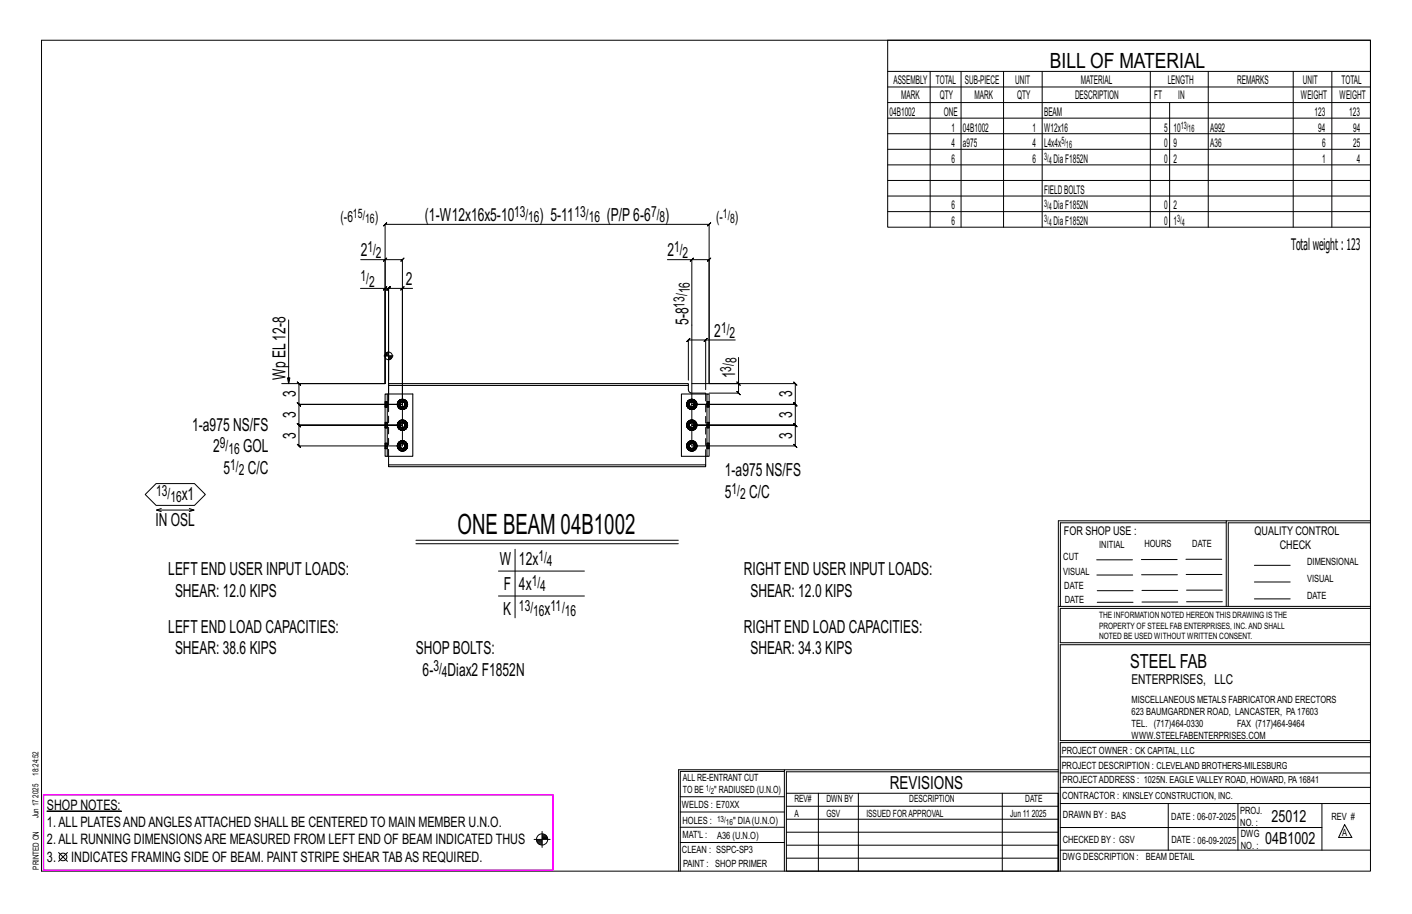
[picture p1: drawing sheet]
<svg xmlns="http://www.w3.org/2000/svg" width="432mm" height="279mm" viewBox="0 0 432 279" stroke-linecap="round" stroke-linejoin="round" font-family="sans-serif">
<path d="M14.4 247.9h22.7v.2h-22.7z" fill="#000" stroke="#000" stroke-width=".31"/>
<g fill="none" stroke="#000" stroke-width=".31">
<path d="M12.7 12.3h406.4v254h-406.4zM271.5 12.3h147.6v57.2h-147.6zM271.5 21.8h147.6M271.5 26.6h147.6M271.5 31.4h147.6M271.5 36.1h147.6M284.5 21.8v47.7M293.9 21.8v47.7M306.9 21.8v47.7M318.7 21.8v47.7M351.8 21.8v47.7M357.7 31.4v38.1"/>
<path d="M369.5 21.8v47.7M395.5 21.8v47.7M407.3 21.8v47.7M271.5 40.9h147.6M271.5 45.6h147.6M271.5 50.4h147.6M271.5 55.2h147.6M271.5 59.9h147.6M110.3 79.4h7.5v37.9M117.8 79.4l-.5 .5 1-1zM117.8 79.4h5.3l-.5 .5 1-1-.5 .5v56.9h-31.7l.5 .5-1-1 .5 .5v-6.3l.5 .5-1-1 .5 .5h31.7h-31.7l.5 .5-1-1 .5 .5v-6.4l.5 .5-1-1 .5 .5h31.7h-31.7l.5 .5-1-1 .5 .5v-6.3l.5 .5-1-1 .5 .5h26.4v-48.7l-.5 .5 1-1-.5 .5h99.1l-.5 .5 1-1-.5 .5v48.7M204.1 79.4h7.5v20"/>
<path d="M211.6 79.4h5.3l-.5 .5 1-1-.5 .5v37.9h26.3l-.5-.5 1 1-.5-.5v6.3l-.5-.5 1 1-.5-.5h-31.6h31.6l-.5-.5 1 1-.5-.5v6.4l-.5-.5 1 1-.5-.5h-31.6h31.6l-.5-.5 1 1-.5-.5v6.3l-.5-.5 1 1-.5-.5h-31.6M212.1 78.9l-1 1zM271.5 64.7h147.6M88.3 97.8v19.5l-.4-1.8h.7l-.3 1.8M110.2 88.2h7.6v29.1M117.8 88.2l-.5 .5 1-1zM117.8 88.2h8.4M123.1 88.2l-.5 .5 1-1zM123.1 88.2v35.4M211.6 99.4v36.9zM86.2 117.3h31.6M117.4 108.8h2.8"/>
<path d="M117.8 108.3v.5M118 108v.8M118.2 107.8v1M118.4 107.7v1.1M118.6 107.7v1.1M118.8 107.4v8.8v-28l-.5 .5 1-1-1 1 1-1-.5 .5v35.4M119 108.8v1.1M119.3 108.8v1.1M119.5 108.8v1M119.7 108.8v.8M119.9 108.8v.5M215.8 103.9h-5.3l.5-.5-1 1 .5-.5v12.3"/>
<path d="M216.3 103.4l-1 1zM224.9 103.9h-9.1v15.2M225.4 116.8l1 1zM225.9 109.3v8h-14.3M225.9 117.3v2.9l-.5-.5 1 1-.5-.5h-9M121.5 136.3h.5M121.5 130h.5M121.5 123.6h.5M121.7 135.7l.4 .2-.1 .4M121.7 129.4l.4 .2-.1 .4M121.7 123l.4 .2-.1 .4M122 137.4l.5 .3"/>
<path d="M122 131l.5 .4M122 124.7l.5 .3M122 136.3l.1 .4-.4 .2M122 130l.1 .4-.4 .1M122 123.6l.1 .4-.4 .2M122.1 135.9l.2-.3-.3-.4a1.52 1.52 0 0 0 0 2.2l.3-.4-.2-.3M122.1 129.6l.2-.4-.3-.3a1.52 1.52 0 0 0 0 2.1l.3-.3-.2-.3M122.1 123.2l.2-.3-.3-.4a1.52 1.52 0 0 0 0 2.2l.3-.4-.2-.3M122.3 137l.4 .3-.2 .4 .6 .1M122.3 130.7l.4 .2-.2 .5 .6 .1M122.3 124.3l.4 .3-.2 .4 .6 .1M122.5 134.9l-.5 .3"/>
<path d="M122.5 128.6l-.5 .3M122.5 122.2l-.5 .3M122.7 137.3h.4v.5l.5-.1M122.7 130.9l.4 .1v.5l.5-.1M122.7 124.6h.4v.5l.5-.1M123.1 134.8l-.6 .1 .2 .5-.4 .2M123.1 135.3l.4 .1 .1-.5 .5 .3-.3 .4M123.1 128.4l-.6 .2 .2 .4-.4 .2M123.1 128.9l.4 .1 .1-.4 .5 .3-.3 .3M123.1 122.1l-.6 .1 .2 .5-.4 .2M123.1 122.6l.4 .1 .1-.5 .5 .3-.3 .4M123.5 135.4l.3 .2 .3 .7h.5l-.1 .6"/>
<path d="M123.5 129l.3 .2 .3 .8h.5l-.1 .5M123.5 122.7l.3 .2 .3 .7h.5l-.1 .6M123.6 134.9l-.5-.1v.5l-.4 .1M123.6 128.6l-.5-.2v.5l-.4 .1M123.6 122.2l-.5-.1v.5l-.4 .1M123.8 137l.3 .4-.5 .3-.1-.4h-.4M123.8 130.7l.3 .3-.5 .4-.1-.5-.4 .1M123.8 124.3l.3 .4-.5 .3-.1-.4h-.4M124 136.7l.5 .2-.4 .5M124 130.4l.5 .1-.4 .5M124 124l.5 .2-.4 .5M124.1 136.3l-.3 .7-.3 .3"/>
<path d="M124.1 130l-.3 .7-.3 .2M124.1 123.6l-.3 .7-.3 .3M124.1 135.2l.4 .5-.5 .2M124.1 128.9l.4 .5-.5 .2M124.1 122.5l.4 .5-.5 .2M124.5 135.7l.1 .6M124.5 129.4l.1 .6M124.5 123l.1 .6M210 136.3h.5M210 130h.5M210 123.6h.5M210.2 123l.4 .2-.1 .4"/>
<path d="M210.2 129.4l.4 .2-.1 .4M210.2 135.7l.4 .2-.1 .4M210.5 124.7l.5 .3M210.5 131l.5 .4M210.5 137.4l.5 .3M210.5 123.6l.1 .4-.4 .2M210.5 130l.1 .4-.4 .1M210.5 136.3l.1 .4-.4 .2M210.6 123.2l.2-.3-.3-.4a1.52 1.52 0 0 0 0 2.2l.3-.4-.2-.3M210.6 129.6l.2-.4-.3-.3a1.52 1.52 0 0 0 0 2.1l.3-.3-.2-.3M210.6 135.9l.2-.3-.3-.4a1.52 1.52 0 0 0 0 2.2l.3-.4-.2-.3M210.8 124.3l.4 .3-.2 .4 .6 .1"/>
<path d="M210.8 130.7l.4 .2-.2 .5 .6 .1M210.8 137l.4 .3-.2 .4 .6 .1M211 122.2l-.5 .3M211 128.6l-.5 .3M211 134.9l-.5 .3M211.2 124.6h.4v.5l.5-.1M211.2 130.9l.4 .1v.5l.5-.1M211.2 137.3h.4v.5l.5-.1M211.6 122.1l-.6 .1 .2 .5-.4 .2M211.6 122.6l.4 .1 .1-.5 .5 .3-.3 .4M211.6 128.4l-.6 .2 .2 .4-.4 .2M211.6 128.9l.4 .1 .1-.4 .5 .3-.3 .3"/>
<path d="M211.6 134.8l-.6 .1 .2 .5-.4 .2M211.6 135.3l.4 .1 .1-.5 .5 .3-.3 .4M212 122.7l.3 .2 .3 .7h.5l-.1 .6M212 129l.3 .2 .3 .8h.5l-.1 .5M212 135.4l.3 .2 .3 .7h.5l-.1 .6M212.1 122.2l-.5-.1v.5l-.4 .1M212.1 128.6l-.5-.2v.5l-.4 .1M212.1 134.9l-.5-.1v.5l-.4 .1M212.3 124.3l.3 .4-.5 .3-.1-.4h-.4M212.3 130.7l.3 .3-.5 .4-.1-.5-.4 .1M212.3 137l.3 .4-.5 .3-.1-.4h-.4M212.5 124l.5 .2-.4 .5"/>
<path d="M212.5 130.4l.5 .1-.4 .5M212.5 136.7l.5 .2-.4 .5M212.6 123.6l-.3 .7-.3 .3M212.6 130l-.3 .7-.3 .2M212.6 136.3l-.3 .7-.3 .3M212.6 122.5l.4 .5-.5 .2M212.6 128.9l.4 .5-.5 .2M212.6 135.2l.4 .5-.5 .2M213 123l.1 .6M213 129.4l.1 .6M213 135.7l.1 .6M47.7 147.8h11.8l3.3 3.4-3.3 3.3h-11.8l-3.3-3.3z"/>
<path d="M47.9 155.9h11.4l-1.4 .5M49.3 155.4l-1.4 .5 1.4 .5M57.9 155.4l1.4 .5M375 159.8h-50.7v25.6M375 159.2h-51.3l-.1 107.1M419.1 159.2h-44.1v26.2M419.1 159.8h-43.5v25.6M127.2 165.2h80.2M127.2 166.2h80.2M152.4 174.6h26.3M157.5 167.9v21M335.4 171.1h10.9"/>
<path d="M335.4 175.8h11M349 171h11M349.1 175.7h11M362.7 171h10.9M362.7 175.6h11M383.6 172.8h11M383.6 177.9h11M152.4 182.2h26.3M323.7 185.4h95.4M335.5 184.1h11M335.5 180.6h11M349.2 184h11"/>
<path d="M349.2 180.5h11M362.9 180.4h10.9M362.9 184h10.9M383.6 183.1h11M419.1 186h-94.9v10.5h94.9M419.1 197.1h-94.9v29.3h94.9v.6h-94.9v39.3M239.9 235.8h-31.9v30.5M239.9 235.3h-32.4v31M323.6 235.3h-83.7v31M323.6 235.9h-83.1v6.6M324.2 236.3h94.9M324.2 231.4h94.9"/>
<path d="M163.3 256.6h4.9M164.1 256.9h1.7M164.2 257.2h1.6M164.3 257.5h1.5M164.5 257.7h1.3M164.8 258h1M165.8 254.2v4.9M165.8 255.5h1.3M165.8 255.2h.9M165.8 256h1.6M165.8 256.3h1.7M165.8 255.7h1.5"/>
<path d="M208 252.9h31.9M208 257.5h31.9M208 243.6h31.9M208 248.2h31.9M240.5 242.5h83.1v23.8h-83.1zM240.5 258.4h83.1M240.5 254.4h83.1M240.5 250.4h83.1M240.5 246.5h83.1M250.3 242.5v23.8M262.5 242.5v23.8M306.5 242.5v23.8"/>
<path d="M324.2 253h80.1M324.2 245.6h94.9M324.2 259.9h94.9M324.2 240.7h94.9M357.3 245.6v14.3M378.6 245.6v14.3M404.3 245.6v14.3M411.2 252.1l2.2 3.9h-4zM17.9 260.6l2.7 2.7M20.6 260.6l-2.7 2.7M240.5 262.3h83.1"/>
<circle cx="118.8" cy="108.8" r="1.16"/>
<circle cx="165.8" cy="256.6" r="1.71"/>
<circle cx="19.3" cy="262" r="1.17"/>
</g>
<path d="M13.3 243h155.8v23h-155.8z" fill="none" stroke="#f0f" stroke-width=".5"/>
<path d="M118.8 117.3h91.7v.5h-91.7zM118.8 117.8v2.6M210.5 117.8v1.3a1.06 1.06 0 0 0 1.1 1.1h4.2v.2M117.8 120.4h.6v19.1h-.6zM118.4 120.4h7.8v19.1h-7.8M118.8 139.5v2.6M215.8 139.5v2.6M216.2 120.4h.7v19.1h-.7zM216.2 120.4h-7.8v19.1h7.8M118.8 142.1h97v.6h-97z" fill="none" stroke="#000" stroke-width=".32"/>
<g fill="none" stroke="#000" stroke-width=".31" stroke-dasharray="2 1.4">
<path d="M117.8 137.1l.6 .1zM117.8 137.1v-.2M117.8 136.6v.3h.6v.2M117.8 136.3v-.3h.6v.3M117.8 136v-.3h.6v.3M117.8 135.7v-.2h.6v.2M117.8 135.5h.6M117.8 130.8h.6zM117.8 130.8v-.2M117.8 130.3v.3h.6v.2M117.8 130v-.4h.6v.4M117.8 129.6v-.2h.6v.2"/>
<path d="M117.8 129.4v-.2h.6v.2M117.8 129.2h.6M117.8 124.4l.6 .1zM117.8 124.4v-.2M117.8 123.9v.3h.6v.2M117.8 123.6v-.3h.6v.3M117.8 123.3v-.3h.6v.3M117.8 123v-.2h.6v.2M117.8 122.8h.6M118.4 136.6v-.3h-.6v.3h.6v.3M118.4 130.3v-.3h-.6v.3h.6v.3M118.4 123.9v-.3h-.6v.3h.6v.3"/>
<path d="M118.8 120.4v19.1M121.5 136.3l.1 .6zM121.5 130l.1 .6zM121.5 123.6l.1 .6zM121.5 136.3l.2 .6zM121.5 136.3l.8-1.3-.8 1.3 .8 1.3-.8-1.3h.5M121.5 130l.2 .5zM121.5 130l.8-1.4-.8 1.4 .8 1.3-.8-1.3h.5M121.5 123.6l.2 .6zM121.5 123.6l.8-1.3-.8 1.3 .8 1.3-.8-1.3h.5M121.6 135.7l-.1 .6zM121.6 136.9l.3 .5z"/>
<path d="M121.6 129.4l-.1 .6zM121.6 130.6l.3 .5zM121.6 123l-.1 .6zM121.6 124.2l.3 .5zM121.7 136.9l.4-.2-.1-.4M121.7 135.7l.4 .2-.1 .4M121.7 130.5l.4-.1-.1-.4M121.7 129.4l.4 .2-.1 .4M121.7 124.2l.4-.2-.1-.4M121.7 123l.4 .2-.1 .4M121.9 135.2l-.3 .5zM121.9 137.4l.5 .4z"/>
<path d="M121.9 135.2l.5-.4zM121.9 128.8l-.3 .6zM121.9 131.1l.5 .3zM121.9 128.8l.5-.3zM121.9 122.5l-.3 .5zM121.9 124.7l.5 .4zM121.9 122.5l.5-.4zM122 137.4l.5 .3zM122 137.4l.5 .3M122 135.2l.5-.3zM122 135.2l.5-.3M122 131l.5 .4z"/>
<path d="M122 131l.5 .4M122 128.9l.5-.3zM122 128.9l.5-.3M122 124.7l.5 .3zM122 124.7l.5 .3M122 122.5l.5-.3zM122 122.5l.5-.3M122.1 136.7l.6 .6M122.1 135.9l.6-.5M122.1 130.4l.6 .5M122.1 129.6l.6-.6M122.1 124l.6 .6"/>
<path d="M122.1 123.2l.6-.5M122.3 136.3l.1 .4zM122.3 130l.1 .4zM122.3 123.6l.1 .4zM122.3 137.6h1.5zM122.3 135h1.5zM122.3 131.3h1.5zM122.3 128.6h1.5zM122.3 124.9h1.5zM122.3 122.3h1.5zM122.3 135.6l-.3-.4-.5 1.1 .2-.6v1.2l.3 .5-.3-.5 .3 .5 .3-.4M122.3 129.2l-.3-.3-.5 1.1 .2-.6v1.1l.3 .5-.3-.5 .3 .5 .3-.3"/>
<path d="M122.3 122.9l-.3-.4-.5 1.1 .2-.6v1.2l.3 .5-.3-.5 .3 .5 .3-.4M122.4 135.9l-.1 .4zM122.4 136.7l.3 .3zM122.4 135.9l.3-.3zM122.4 129.6l-.1 .4zM122.4 130.4l.3 .3zM122.4 129.6l.3-.3zM122.4 123.2l-.1 .4zM122.4 124l.3 .3zM122.4 123.2l.3-.3zM122.4 137.8l.7 .1zM122.4 134.8l.7-.1z"/>
<path d="M122.4 131.4l.7 .2zM122.4 128.5l.7-.1zM122.4 125.1l.7 .1zM122.4 122.1l.7-.1zM122.7 137.3h.4v.5l-.6-.1 .6 .1-.6-.1zM122.7 137l.4 .1zM122.7 135.6l.4-.1zM122.7 130.9l.4 .1v.5l-.6-.1 .6 .1-.6-.1zM122.7 130.7l.4 .1zM122.7 129.3l.4-.1zM122.7 124.6h.4v.5l-.6-.1 .6 .1-.6-.1zM122.7 124.3l.4 .1z"/>
<path d="M122.7 122.9l.4-.1zM123.1 134.8l-.6 .1 .6-.1-.6 .1 .2 .5 .4-.1M123.1 137.9l.6-.1zM123.1 137.8l.5-.1zM123.1 137.8l.5-.1M123.1 137.3h.4l.1 .4M123.1 137.1l.4-.1zM123.1 135.5l.4 .1zM123.1 134.8l.5 .1-.5-.1 .5 .1-.1 .5-.4-.1zM123.1 134.7l.6 .1zM123.1 128.4l-.6 .2 .6-.2-.6 .2 .2 .4 .4-.1M123.1 131.6l.6-.2z"/>
<path d="M123.1 131.5l.5-.1zM123.1 131.5l.5-.1M123.1 131l.4-.1 .1 .5M123.1 130.8l.4-.1zM123.1 129.2l.4 .1zM123.1 128.4l.5 .2-.5-.2 .5 .2-.1 .4-.4-.1zM123.1 128.4l.6 .1zM123.1 122.1l-.6 .1 .6-.1-.6 .1 .2 .5 .4-.1M123.1 125.2l.6-.1zM123.1 125.1l.5-.1zM123.1 125.1l.5-.1M123.1 124.6h.4l.1 .4"/>
<path d="M123.1 124.4l.4-.1zM123.1 122.8l.4 .1zM123.1 122.1l.5 .1-.5-.1 .5 .1-.1 .5-.4-.1zM123.1 122l.6 .1zM123.5 137.3l.3-.3M123.5 137l.3-.3zM123.5 135.6l.3 .3zM123.5 135.4l.3 .2M123.5 130.9l.3-.2M123.5 130.7l.3-.3zM123.5 129.3l.3 .3zM123.5 129l.3 .2"/>
<path d="M123.5 124.6l.3-.3M123.5 124.3l.3-.3zM123.5 122.9l.3 .3zM123.5 122.7l.3 .2M123.6 137.7l.5-.3zM123.6 137.7l.5-.3M123.6 134.9l.5 .3zM123.6 134.9l.5 .3M123.6 131.4l.5-.4zM123.6 131.4l.5-.4M123.6 128.6l.5 .3zM123.6 128.6l.5 .3"/>
<path d="M123.6 125l.5-.3zM123.6 125l.5-.3M123.6 122.2l.5 .3zM123.6 122.2l.5 .3M123.7 137.8l.5-.4zM123.7 134.8l.5 .4zM123.7 131.4l.5-.3zM123.7 128.5l.5 .3zM123.7 125.1l.5-.4zM123.7 122.1l.5 .4zM123.8 135.9l.1 .4zM123.8 129.6l.1 .4z"/>
<path d="M123.8 123.2l.1 .4zM123.8 135l.8 1.3zM123.8 128.6l.8 1.4zM123.8 122.3l.8 1.3zM123.9 136.3l-.1 .4zM123.9 130l-.1 .4zM123.9 123.6l-.1 .4zM124 136.7l.5 .2-.4 .5M124 135.9l.5-.2-.4-.5M124 130.4l.5 .1-.4 .5M124 129.6l.5-.2-.4-.5M124 124l.5 .2-.4 .5"/>
<path d="M124 123.2l.5-.2-.4-.5M124.1 137.4l-.3-.4 .3-.7M124.1 135.2l-.3 .4 .3 .7h.5l-.1 .6M124.1 131l-.3-.3 .3-.7M124.1 128.9l-.3 .3 .3 .8h.5l-.1 .5M124.1 124.7l-.3-.4 .3-.7M124.1 122.5l-.3 .4 .3 .7h.5l-.1 .6M124.2 135.2l.3 .5zM124.2 128.8l.3 .6zM124.2 122.5l.3 .5zM124.5 135.7l.1 .6zM124.5 135.7l.1 .6"/>
<path d="M124.5 129.4l.1 .6zM124.5 129.4l.1 .6M124.5 123l.1 .6zM124.5 123l.1 .6M124.5 136.9l-.3 .5zM124.5 130.6l-.3 .5zM124.5 124.2l-.3 .5zM124.6 136.3l-.8 1.3zM124.6 130l-.8 1.3zM124.6 123.6l-.8 1.3zM124.6 136.3l-.1 .6zM124.6 130l-.1 .6z"/>
<path d="M124.6 123.6l-.1 .6zM210 123.6l.1 .6zM210 130l.1 .6zM210 136.3l.1 .6zM210 123.6l.2 .6zM210 123.6l.8-1.3-.8 1.3 .8 1.3-.8-1.3h.5M210 130l.2 .5zM210 130l.8-1.4-.8 1.4 .8 1.3-.8-1.3h.5M210 136.3l.2 .6zM210 136.3l.8-1.3-.8 1.3 .8 1.3-.8-1.3h.5M210.1 123l-.1 .6zM210.1 124.2l.3 .5z"/>
<path d="M210.1 129.4l-.1 .6zM210.1 130.6l.3 .5zM210.1 135.7l-.1 .6zM210.1 136.9l.3 .5zM210.2 124.2l.4-.2-.1-.4M210.2 123l.4 .2-.1 .4M210.2 130.5l.4-.1-.1-.4M210.2 129.4l.4 .2-.1 .4M210.2 136.9l.4-.2-.1-.4M210.2 135.7l.4 .2-.1 .4M210.4 122.5l-.3 .5zM210.4 124.7l.6 .4z"/>
<path d="M210.4 122.5l.6-.4zM210.4 128.8l-.3 .6zM210.4 131.1l.6 .3zM210.4 128.8l.6-.3zM210.4 135.2l-.3 .5zM210.4 137.4l.6 .4zM210.4 135.2l.6-.4zM210.5 124.7l.5 .3zM210.5 124.7l.5 .3M210.5 122.5l.5-.3zM210.5 122.5l.5-.3M210.5 131l.5 .4z"/>
<path d="M210.5 131l.5 .4M210.5 128.9l.5-.3zM210.5 128.9l.5-.3M210.5 137.4l.5 .3zM210.5 137.4l.5 .3M210.5 135.2l.5-.3zM210.5 135.2l.5-.3M210.6 124l.6 .6M210.6 123.2l.6-.5M210.6 130.4l.6 .5M210.6 129.6l.6-.6M210.6 136.7l.6 .6"/>
<path d="M210.6 135.9l.6-.5M210.8 123.6l.1 .4zM210.8 130l.1 .4zM210.8 136.3l.1 .4zM210.8 124.9h1.5zM210.8 122.3h1.5zM210.8 131.3h1.5zM210.8 128.6h1.5zM210.8 137.6h1.5zM210.8 135h1.5zM210.8 122.9l-.3-.4-.5 1.1 .2-.6v1.2l.3 .5-.3-.5 .3 .5 .3-.4M210.8 129.2l-.3-.3-.5 1.1 .2-.6v1.1l.3 .5-.3-.5 .3 .5 .3-.3"/>
<path d="M210.8 135.6l-.3-.4-.5 1.1 .2-.6v1.2l.3 .5-.3-.5 .3 .5 .3-.4M210.9 123.2l-.1 .4zM210.9 124l.3 .3zM210.9 123.2l.3-.3zM210.9 129.6l-.1 .4zM210.9 130.4l.3 .3zM210.9 129.6l.3-.3zM210.9 135.9l-.1 .4zM210.9 136.7l.3 .3zM210.9 135.9l.3-.3zM211 125.1l.6 .1zM211 122.1l.6-.1z"/>
<path d="M211 131.4l.6 .2zM211 128.5l.6-.1zM211 137.8l.6 .1zM211 134.8l.6-.1zM211.2 124.6h.4v.5l-.6-.1 .6 .1-.6-.1zM211.2 124.3l.4 .1zM211.2 122.9l.4-.1zM211.2 130.9l.4 .1v.5l-.6-.1 .6 .1-.6-.1zM211.2 130.7l.4 .1zM211.2 129.3l.4-.1zM211.2 137.3h.4v.5l-.6-.1 .6 .1-.6-.1zM211.2 137l.4 .1z"/>
<path d="M211.2 135.6l.4-.1zM211.6 122.1l-.6 .1 .6-.1-.6 .1 .2 .5 .4-.1M211.6 125.2l.6-.1zM211.6 125.1l.5-.1zM211.6 125.1l.5-.1M211.6 124.6h.4l.1 .4M211.6 124.4l.4-.1zM211.6 122.8l.4 .1zM211.6 122.1l.5 .1-.5-.1 .5 .1-.1 .5-.4-.1zM211.6 122l.6 .1zM211.6 128.4l-.6 .2 .6-.2-.6 .2 .2 .4 .4-.1M211.6 131.6l.6-.2z"/>
<path d="M211.6 131.5l.5-.1zM211.6 131.5l.5-.1M211.6 131l.4-.1 .1 .5M211.6 130.8l.4-.1zM211.6 129.2l.4 .1zM211.6 128.4l.5 .2-.5-.2 .5 .2-.1 .4-.4-.1zM211.6 128.4l.6 .1zM211.6 134.8l-.6 .1 .6-.1-.6 .1 .2 .5 .4-.1M211.6 137.9l.6-.1zM211.6 137.8l.5-.1zM211.6 137.8l.5-.1M211.6 137.3h.4l.1 .4"/>
<path d="M211.6 137.1l.4-.1zM211.6 135.5l.4 .1zM211.6 134.8l.5 .1-.5-.1 .5 .1-.1 .5-.4-.1zM211.6 134.7l.6 .1zM212 124.6l.3-.3M212 124.3l.3-.3zM212 122.9l.3 .3zM212 122.7l.3 .2M212 130.9l.3-.2M212 130.7l.3-.3zM212 129.3l.3 .3zM212 129l.3 .2"/>
<path d="M212 137.3l.3-.3M212 137l.3-.3zM212 135.6l.3 .3zM212 135.4l.3 .2M212.1 125l.5-.3zM212.1 125l.5-.3M212.1 122.2l.5 .3zM212.1 122.2l.5 .3M212.1 131.4l.5-.4zM212.1 131.4l.5-.4M212.1 128.6l.5 .3zM212.1 128.6l.5 .3"/>
<path d="M212.1 137.7l.5-.3zM212.1 137.7l.5-.3M212.1 134.9l.5 .3zM212.1 134.9l.5 .3M212.2 125.1l.5-.4zM212.2 122.1l.5 .4zM212.2 131.4l.5-.3zM212.2 128.5l.5 .3zM212.2 137.8l.5-.4zM212.2 134.8l.5 .4zM212.3 123.2l.1 .4zM212.3 129.6l.1 .4z"/>
<path d="M212.3 135.9l.1 .4zM212.3 122.3l.8 1.3zM212.3 128.6l.8 1.4zM212.3 135l.8 1.3zM212.4 123.6l-.1 .4zM212.4 130l-.1 .4zM212.4 136.3l-.1 .4zM212.5 124l.5 .2-.4 .5M212.5 123.2l.5-.2-.4-.5M212.5 130.4l.5 .1-.4 .5M212.5 129.6l.5-.2-.4-.5M212.5 136.7l.5 .2-.4 .5"/>
<path d="M212.5 135.9l.5-.2-.4-.5M212.6 124.7l-.3-.4 .3-.7M212.6 122.5l-.3 .4 .3 .7h.5l-.1 .6M212.6 131l-.3-.3 .3-.7M212.6 128.9l-.3 .3 .3 .8h.5l-.1 .5M212.6 137.4l-.3-.4 .3-.7M212.6 135.2l-.3 .4 .3 .7h.5l-.1 .6M212.7 122.5l.3 .5zM212.7 128.8l.3 .6zM212.7 135.2l.3 .5zM213 123l.1 .6zM213 123l.1 .6"/>
<path d="M213 129.4l.1 .6zM213 129.4l.1 .6M213 135.7l.1 .6zM213 135.7l.1 .6M213 124.2l-.3 .5zM213 123l.2 .6zM213 130.6l-.3 .5zM213 129.4l.2 .6zM213 136.9l-.3 .5zM213 135.7l.2 .6zM213.1 123.6l-.8 1.3zM213.1 130l-.8 1.3z"/>
<path d="M213.1 136.3l-.8 1.3zM213.2 123.6l-.2 .6zM213.2 130l-.2 .6zM213.2 136.3l-.2 .6zM215.8 139.5v-19.1M216.2 122.8h.7zM216.2 123.3v.3h.7v-.3h-.7v-.3M216.2 129.1l.7 .1zM216.2 129.6v.4h.7v-.4h-.7v-.2M216.2 135.5h.7zM216.2 136v.3h.7v-.3h-.7v-.3M216.9 122.8v.2"/>
<path d="M216.9 123.3v-.3h-.7v-.2M216.9 123.6v.3h-.7v-.3M216.9 123.9v.3h-.7v-.3M216.9 124.2v.2h-.7v-.2M216.9 124.4h-.7M216.9 129.2v.2M216.9 129.6v-.2h-.7v-.2M216.9 130v.3h-.7v-.3M216.9 130.3v.3h-.7v-.3M216.9 130.6v.2h-.7v-.2M216.9 130.8h-.7M216.9 135.5v.2"/>
<path d="M216.9 136v-.3h-.7v-.2M216.9 136.3v.3h-.7v-.3M216.9 136.6v.3h-.7v-.3M216.9 136.9v.2h-.7v-.2M216.9 137.1h-.7"/>
</g>
<text font-size="8.6" x="139.9" y="163.2">ONE BEAM 04B1002</text>
<text font-size="6.4" x="321.1" y="20.7">BILL OF MATERIAL</text>
<text font-size="5.9" x="345.6" y="204.1">STEEL FAB</text>
<g font-size="5.5">
<text x="129.9" y="67.6">(1-W12x16x5-10</text>
<text x="165" y="67.6">) 5-11</text>
<text x="185.6" y="67.6">(P/P6-6</text>
<text x="203.5" y="67.6">)</text>
<text x="110.3" y="78.4">2</text>
<text x="204.1" y="78.4">2</text>
<text x="124.1" y="87.2">2</text>
<text x="210.6" y="99.4" transform="rotate(-90 210.6 99.4)">5-8</text>
<text x="218.4" y="102.9">2</text>
<text x="87.3" y="116.2" transform="rotate(-90 87.3 116.2)">Wp EL12-8</text>
<text x="224.9" y="115.7" transform="rotate(-90 224.9 115.7)">1</text>
<text x="90.4" y="121.5" transform="rotate(-90 90.4 121.5)">3</text>
<text x="242.2" y="121.5" transform="rotate(-90 242.2 121.5)">3</text>
<text x="58.8" y="131.7">1-a975 NS/FS</text>
<text x="90.4" y="127.8" transform="rotate(-90 90.4 127.8)">3</text>
<text x="242.2" y="127.8" transform="rotate(-90 242.2 127.8)">3</text>
<text x="90.4" y="134.2" transform="rotate(-90 90.4 134.2)">3</text>
<text x="242.2" y="134.2" transform="rotate(-90 242.2 134.2)">3</text>
<text x="65.2" y="138.2">2</text>
<text x="74.4" y="138.2">GOL</text>
<text x="68.4" y="144.8">5</text>
<text x="75.8" y="144.8">C/C</text>
<text x="221.7" y="145.7">1-a975 NS/FS</text>
<text x="55.6" y="152.9">x1</text>
<text x="221.7" y="152.2">5</text>
<text x="229.1" y="152.2">C/C</text>
<text x="47.6" y="160.9">IN OSL</text>
<text x="152.8" y="172.6">W</text>
<text x="158.7" y="172.6">12x</text>
<text x="51.5" y="175.9">LEFT END USER INPUT LOADS:</text>
<text x="227.4" y="175.9">RIGHT END USER INPUT LOADS:</text>
<text x="53.5" y="182.4">SHEAR: 12.0 KIPS</text>
<text x="154.1" y="180.3">F</text>
<text x="158.7" y="180.3">4x</text>
<text x="229.5" y="182.4">SHEAR: 12.0 KIPS</text>
<text x="153.9" y="187.9">K</text>
<text x="166.5" y="187.9">x</text>
<text x="51.5" y="193.5">LEFT END LOAD CAPACITIES:</text>
<text x="227.4" y="193.5">RIGHT END LOAD CAPACITIES:</text>
<text x="53.5" y="200">SHEAR: 38.6 KIPS</text>
<text x="127.2" y="200">SHOPBOLTS:</text>
<text x="229.5" y="200">SHEAR: 34.3 KIPS</text>
<text x="129.3" y="206.5">6-</text>
<text x="136.9" y="206.5">Diax2 F1852N</text>
<text x="272.2" y="241.1">REVISIONS</text>
</g>
<g font-size="5.1">
<text x="388.9" y="251.3">25012</text>
<text x="386.9" y="258.1">04B1002</text>
</g>
<text font-size="4.9" x="394.8" y="76.4">Totalweight : 123</text>
<g font-size="4.7">
<text x="104.1" y="67.7">(-6</text>
<text x="114.6" y="67.7">)</text>
<text x="157.2" y="66.3">13/</text>
<text x="161.5" y="68">16</text>
<text x="175.7" y="66.3">13/</text>
<text x="180" y="68">16</text>
<text x="199.1" y="66.3">7/</text>
<text x="201.7" y="68">8</text>
<text x="219" y="67.7">(-</text>
<text x="224.8" y="67.7">)</text>
<text x="112.4" y="77.1">1/</text>
<text x="206.1" y="77.1">1/</text>
<text x="115" y="78.8">2</text>
<text x="208.8" y="78.8">2</text>
<text x="110.2" y="85.9">1/</text>
<text x="112.9" y="87.6">2</text>
<text x="211" y="89.7" transform="rotate(-90 211 89.7)">16</text>
<text x="209.3" y="94" transform="rotate(-90 209.3 94)">13/</text>
<text x="220.5" y="101.7">1/</text>
<text x="223.1" y="103.4">2</text>
<text x="223.6" y="113.6" transform="rotate(-90 223.6 113.6)">3/</text>
<text x="225.3" y="111" transform="rotate(-90 225.3 111)">8</text>
<text x="67.2" y="137">9/</text>
<text x="69.8" y="138.7">16</text>
<text x="70.4" y="143.5">1/</text>
<text x="73" y="145.2">2</text>
<text x="47.7" y="151.7">13/</text>
<text x="52.1" y="153.3">16</text>
<text x="223.7" y="150.9">1/</text>
<text x="226.3" y="152.6">2</text>
<text x="164.6" y="171.4">1/</text>
<text x="167.3" y="173">4</text>
<text x="162.6" y="179">1/</text>
<text x="165.2" y="180.7">4</text>
<text x="158.7" y="186.6">13/</text>
<text x="163.1" y="188.3">16</text>
<text x="168.4" y="186.6">11/</text>
<text x="172.7" y="188.3">16</text>
<text x="132.5" y="205.3">3/</text>
<text x="135.1" y="206.9">4</text>
</g>
<g font-size="4.4">
<text x="14.4" y="247.7">SHOP NOTES:</text>
<text x="14.4" y="252.9">1.ALL PLATESANDANGLESATTACHED SHALL BE CENTERED TO MAIN MEMBER U.N.O.</text>
<text x="14.4" y="263.4">3.</text>
<text x="14.4" y="258.1">2.ALL RUNNING DIMENSIONSARE MEASURED FROM LEFT END OF BEAM INDICATED THUS</text>
<text x="21.8" y="263.4">INDICATES FRAMING SIDE OF BEAM. PAINT STRIPE SHEAR TABAS REQUIRED.</text>
</g>
<text font-size="4.2" x="346" y="209.1">ENTERPRISES, LLC</text>
<g font-size="4">
<text x="107.9" y="66.7">15/</text>
<text x="111.6" y="68.1">16</text>
<text x="221.1" y="66.7">1/</text>
<text x="223.3" y="68.1">8</text>
</g>
<g font-size="3.7">
<text x="273.2" y="25.6">ASSEMBLY</text>
<text x="286.2" y="25.6">TOTAL</text>
<text x="295.1" y="25.6">SUB-PIECE</text>
<text x="310.4" y="25.6">UNIT</text>
<text x="330.5" y="25.6">MATERIAL</text>
<text x="357.1" y="25.6">LENGTH</text>
<text x="378.3" y="25.6">REMARKS</text>
<text x="398.4" y="25.6">UNIT</text>
<text x="410.2" y="25.6">TOTAL</text>
<text x="272.1" y="35.5">04B1002</text>
<text x="275.6" y="30.4">MARK</text>
<text x="287.4" y="30.4">QTY</text>
<text x="288.6" y="35.5">ONE</text>
<text x="298" y="30.4">MARK</text>
<text x="311" y="30.4">QTY</text>
<text x="319.3" y="35.5">BEAM</text>
<text x="328.7" y="30.4">DESCRIPTION</text>
<text x="353" y="30.4">FT</text>
<text x="360.3" y="30.4">IN</text>
<text x="397.8" y="30.4">WEIGHT</text>
<text x="402" y="35.5">123</text>
<text x="409.6" y="30.4">WEIGHT</text>
<text x="412.6" y="35.5">123</text>
<text x="290.9" y="40.2">1</text>
<text x="294.5" y="40.2">04B1002</text>
<text x="315.8" y="40.2">1</text>
<text x="319.3" y="40.2">W12x16</text>
<text x="356" y="40.2">5</text>
<text x="358.9" y="40.2">10</text>
<text x="370.1" y="40.2">A992</text>
<text x="403.2" y="40.2">94</text>
<text x="413.8" y="40.2">94</text>
<text x="290.9" y="45">4</text>
<text x="294.5" y="45">a975</text>
<text x="315.8" y="45">4</text>
<text x="319.3" y="45">L4x4x</text>
<text x="356" y="45">0</text>
<text x="358.9" y="45">9</text>
<text x="370.1" y="45">A36</text>
<text x="404.3" y="45">6</text>
<text x="413.8" y="45">25</text>
<text x="290.9" y="49.7">6</text>
<text x="315.8" y="49.7">6</text>
<text x="322.2" y="49.7">DiaF1852N</text>
<text x="356" y="49.7">0</text>
<text x="358.9" y="49.7">2</text>
<text x="404.3" y="49.7">1</text>
<text x="415" y="49.7">4</text>
<text x="319.3" y="59.3">FIELDBOLTS</text>
<text x="290.9" y="64">6</text>
<text x="322.2" y="64">DiaF1852N</text>
<text x="356" y="64">0</text>
<text x="358.9" y="64">2</text>
<text x="290.9" y="68.8">6</text>
<text x="322.2" y="68.8">DiaF1852N</text>
<text x="356" y="68.8">0</text>
<text x="358.9" y="68.8">1</text>
<text x="325.3" y="163.4">FOR SHOP USE :</text>
<text x="383.7" y="163.4">QUALITY CONTROL</text>
<text x="391.4" y="167.8">CHECK</text>
</g>
<g font-size="3.1">
<text x="361.1" y="39.4">13/</text>
<text x="363.4" y="40.5">16</text>
<text x="324.6" y="44.1">5/</text>
<text x="326" y="45.3">16</text>
<text x="319.3" y="48.9">3/</text>
<text x="320.7" y="50">4</text>
<text x="319.3" y="63.2">3/</text>
<text x="320.7" y="64.3">4</text>
<text x="319.3" y="68">3/</text>
<text x="320.7" y="69.1">4</text>
<text x="360" y="68">3/</text>
<text x="361.4" y="69.1">4</text>
<text x="336.2" y="167.4">INITIAL</text>
<text x="350" y="167.1">HOURS</text>
<text x="364.6" y="167.2">DATE</text>
<text x="325.2" y="171.3">CUT</text>
<text x="399.8" y="172.8">DIMENSIONAL</text>
<text x="325.1" y="175.8">VISUAL</text>
<text x="399.8" y="177.9">VISUAL</text>
<text x="325.5" y="180">DATE</text>
<text x="325.7" y="184.4">DATE</text>
<text x="399.8" y="183.1">DATE</text>
<text x="346" y="215">MISCELLANEOUS METALS FABRICATORAND ERECTORS</text>
<text x="346" y="218.6">623 BAUMGARDNER ROAD, LANCASTER, PA17603</text>
<text x="346" y="225.8">WWW.STEELFABENTERPRISES.COM</text>
<text x="346" y="222.2">TEL. (717)464-0330</text>
<text x="378.3" y="222.2">FAX (717)464-9464</text>
<text x="324.7" y="230.5">PROJECT OWNER : CK CAPITAL, LLC</text>
<text x="208.8" y="238.8">ALL RE-ENTRANT CUT</text>
<text x="324.7" y="235.1">PROJECT DESCRIPTION : CLEVELAND BROTHERS-MILESBURG</text>
<text x="324.9" y="239.5">PROJECTADDRESS : 1025N. EAGLE VALLEY ROAD, HOWARD, PA16841</text>
<text x="208.8" y="242.5">TO BE</text>
<text x="218.4" y="242.5">&quot; RADIUSED (U.N.O)</text>
<text x="242.9" y="245.3">REV#</text>
<text x="252.7" y="245.3">DWN BY</text>
<text x="278.1" y="245.3">DESCRIPTION</text>
<text x="313.5" y="245.3">DATE</text>
<text x="324.9" y="244.2">CONTRACTOR : KINSLEY CONSTRUCTION, INC.</text>
<text x="208.5" y="247">WELDS : E70XX</text>
<text x="208.7" y="251.7">HOLES :</text>
<text x="224.2" y="251.8">&quot; DIA(U.N.O)</text>
<text x="242.9" y="249.9">A</text>
<text x="252.7" y="249.9">GSV</text>
<text x="264.9" y="249.9">ISSUED FORAPPROVAL</text>
<text x="309" y="249.9">Jun 11</text>
<text x="315.5" y="249.9">2025</text>
<text x="325.1" y="250">DRAWN BY : BAS</text>
<text x="358.2" y="250.5">DATE : 06-07-2025</text>
<text x="379.3" y="248.9">PROJ.</text>
<text x="407.2" y="250.5">REV #</text>
<text x="208.7" y="256.3">MAT'L :</text>
<text x="219.3" y="256.4">A36 (U.N.O)</text>
<text x="325" y="257.6">CHECKED BY : GSV</text>
<text x="358.3" y="257.7">DATE : 06-09-2025</text>
<text x="379.3" y="252.5">NO. :</text>
<text x="379.5" y="255.9">DWG</text>
<text x="410.5" y="255.5">A</text>
<text x="208.6" y="260.7">CLEAN : SSPC-SP3</text>
<text x="324.9" y="262.9">DWG DESCRIPTION :</text>
<text x="350.4" y="263">BEAM DETAIL</text>
<text x="379.5" y="259.5">NO. :</text>
<text x="208.9" y="265">PAINT : SHOP PRIMER</text>
</g>
<g font-size="2.7">
<text x="336.1" y="189">THE INFORMATION NOTED HEREON THIS DRAWING IS THE</text>
<text x="336.1" y="195.4">NOTED BE USED WITHOUT WRITTEN CONSENT.</text>
<text x="336.1" y="192.2">PROPERTY OF STEEL FAB ENTERPRISES, INC.AND SHALL</text>
</g>
<g font-size="2.6">
<text x="215.9" y="241.8">1/</text>
<text x="217.4" y="242.7">2</text>
<text x="219.3" y="251.1">13/</text>
<text x="222" y="252.1">16</text>
</g>
<g font-size="2.5">
<text x="11.7" y="237.1" transform="rotate(-90 11.7 237.1)">18:24:52</text>
<text x="11.8" y="243.8" transform="rotate(-90 11.8 243.8)">2025</text>
<text x="11.8" y="250.1" transform="rotate(-90 11.8 250.1)">Jun 17</text>
<text x="11.9" y="265.8" transform="rotate(-90 11.9 265.8)">PRINTED ON</text>
</g>
</svg>
